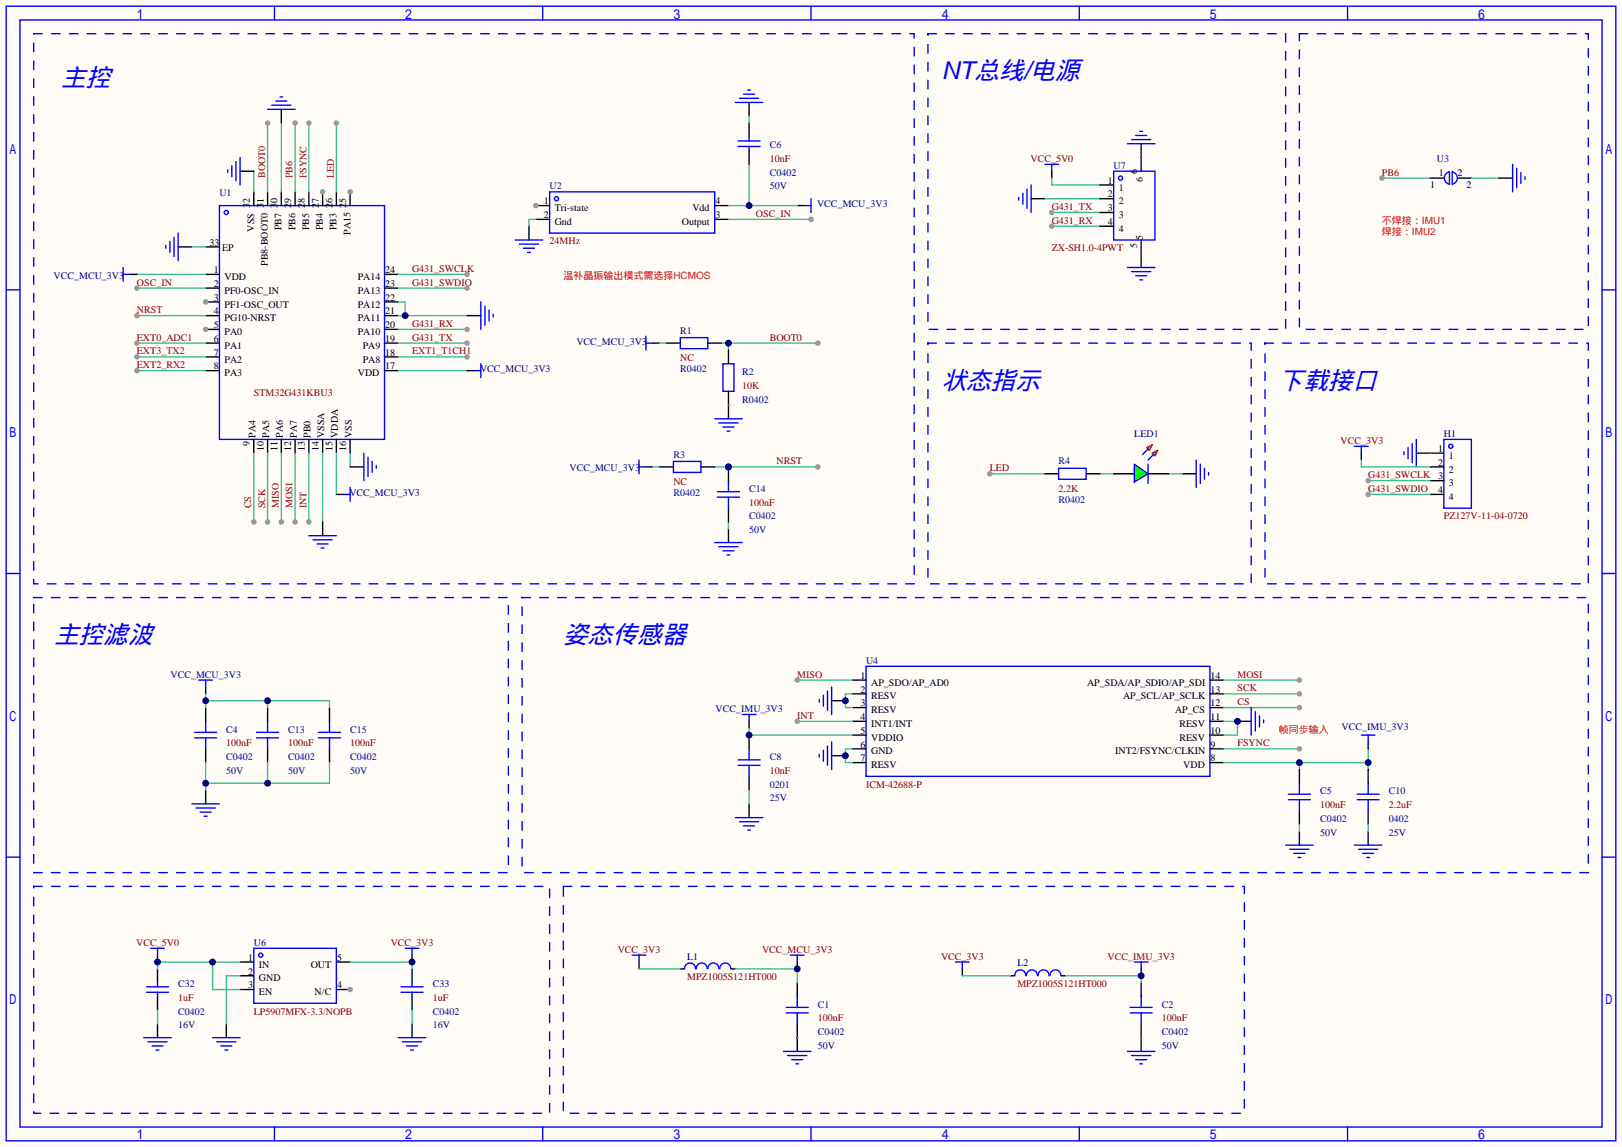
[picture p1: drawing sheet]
<svg xmlns="http://www.w3.org/2000/svg" width="299mm" height="212mm" viewBox="0 0 299 212" stroke-linecap="round" stroke-linejoin="round" font-family="sans-serif">
<path d="M0 0h299.5v211.8h-299.5z" fill="#fffcf7"/>
<g fill="none" stroke="#00f" stroke-width=".25">
<path d="M1.1 1.1h297.2v209.6h-297.2zM3.7 3.7h292.1v204.5h-292.1zM50.7 1.1v2.6M100.2 1.1v2.6M149.7 1.1v2.6M199.3 1.1v2.6M248.8 1.1v2.6M40.5 38h30.5v43.2h-30.5zM188.1 36.4v.6M188.8 35.7v2M189.6 34.9v3.6M190.4 34.2v5"/>
<path d="M192.9 30.4h2.6M194.2 30.4v1.2M208.2 26.5h5M208.9 25.8h3.6M209.7 25h2M210.4 24.3h.5M1.1 53.5h2.6M208.2 49.4h5M208.9 50.2h3.6M209.7 50.9h2M210.4 51.7h.5M295.8 53.5h2.5"/>
<path d="M1.1 105.9h2.6M295.8 105.9h2.5M1.1 158.3h2.6M295.8 158.3h2.5M50.7 208.2v2.5M100.2 208.2v2.5M149.7 208.2v2.5M199.3 208.2v2.5M248.8 208.2v2.5"/>
<circle cx="41.8" cy="39.2" r=".38"/>
</g>
<path d="M190.4 36.7h2.5M194.2 31.6v1.3M210.7 26.5v2.6M38 50.7h2.5M38 53.2h2.5M38 55.8h2.5M210.7 46.9v2.5" fill="none" stroke="#000" stroke-width=".25"/>
<circle cx="38" cy="55.8" r=".51" fill="#999"/>
<path d="M38 58.3h2.5M38 60.8h2.5" fill="none" stroke="#000" stroke-width=".25"/>
<circle cx="38" cy="60.8" r=".51" fill="#999"/>
<g fill="none" stroke="#000" stroke-width=".25">
<path d="M64.6 35.4v2.6M71 58.3h2.5M71 55.8h2.5M71 53.2h2.5M71 50.7h2.5M38 63.4h2.5M38 65.9h2.5M38 68.5h2.5M71 63.4h2.5M71 65.9h2.5M71 68.5h2.5M71 60.8h2.5"/>
<path d="M46.9 81.2v2.5M49.4 81.2v2.5M51.9 81.2v2.5M54.5 81.2v2.5M57 81.2v2.5M59.6 81.2v2.5M62.1 81.2v2.5M64.6 81.2v2.5"/>
</g>
<circle cx="64.6" cy="35.4" r=".51" fill="#999"/>
<path d="M59.6 35.4v2.6M62.1 35.4v2.6" fill="none" stroke="#000" stroke-width=".25"/>
<circle cx="59.6" cy="35.4" r=".51" fill="#999"/>
<path d="M46.9 35.4v2.6M49.4 35.4v2.6M51.9 35.4v2.6M54.5 35.4v2.6M57 35.4v2.6M38 45.6h2.5" fill="none" stroke="#000" stroke-width=".25"/>
<path d="M133.2 63.4h17.8M134.5 63.4v1.2" fill="none" stroke="#3dbd91" stroke-width=".25"/>
<circle cx="134.5" cy="63.4" r=".63" fill="#000080"/>
<circle cx="151" cy="63.4" r=".51" fill="#999"/>
<path d="M120.5 63.4h1.3M134.5 74.8v2.5M119.3 86.2h1.2M134.5 97.7v2.5M29.1 176.4v1.3M76.1 176.4v1.3M118 177.7v1.2M147.2 177.7v1.2M177.7 178.9v1.3M210.7 178.9v1.3M147.2 191.6v2.6M210.7 191.6v2.6" fill="none" stroke="#000" stroke-width=".25"/>
<g fill="none" stroke="#00f" stroke-width=".25">
<path d="M119.3 62.1v2.5M119.3 63.4h1.2M132 77.3h5M132.7 78.1h3.6M133.5 78.9h2M134.2 79.6h.5M118 85v2.5M118 86.2h1.3M132 100.2h5M132.7 101h3.6M133.5 101.7h2M134.2 102.5h.5"/>
<path d="M27.8 175.1h2.6M29.1 175.1v1.3M74.8 175.1h2.5M76.1 175.1v1.3M116.7 176.4h2.6M118 176.4v1.3M145.9 176.4h2.6M147.2 176.4v1.3M176.4 177.7h2.5M177.7 177.7v1.2M209.4 177.7h2.6M210.7 177.7v1.2"/>
<path d="M144.7 194.2h5M145.4 194.9h3.6M146.2 195.7h2M146.9 196.5h.5M208.2 194.2h5M208.9 194.9h3.6M209.7 195.7h2M210.4 196.5h.5"/>
</g>
<path d="M120.5 86.2h1.3M132 86.2h19M134.5 96.4v1.3" fill="none" stroke="#3dbd91" stroke-width=".25"/>
<circle cx="134.5" cy="86.2" r=".63" fill="#000080"/>
<circle cx="151" cy="86.2" r=".51" fill="#999"/>
<path d="M121.8 63.4h1.3M182.8 87.5h10.1" fill="none" stroke="#3dbd91" stroke-width=".25"/>
<circle cx="182.8" cy="87.5" r=".51" fill="#999"/>
<path d="M203.1 87.5h2.5M215.8 87.5h2.5" fill="none" stroke="#3dbd91" stroke-width=".25"/>
<g fill="none" stroke="#000" stroke-width=".25">
<path d="M98.9 38h2.6M218.3 87.5h2.6M157.4 125.6h2.5M157.4 128.1h2.5M157.4 130.7h2.5M157.4 133.2h2.5M157.4 135.8h2.5M157.4 138.3h2.5M223.4 125.6h2.5M223.4 128.1h2.5M223.4 130.7h2.5M223.4 133.2h2.5"/>
<path d="M223.4 135.8h2.5M223.4 138.3h2.5M157.4 140.8h2.5M223.4 140.8h2.5"/>
</g>
<g fill="none" stroke="#00f" stroke-width=".25">
<path d="M101.5 35.4h30.5v7.7h-30.5zM220.9 85v5M221.6 85.7v3.6M222.4 86.5v2M223.1 87.2v.6M159.9 123.1h63.5v20.3h-63.5z"/>
<circle cx="102.7" cy="36.7" r=".38"/>
</g>
<circle cx="98.9" cy="38" r=".51" fill="#999"/>
<path d="M132 38h2.5M147.2 38h1.3M97.7 41.8v2.5M98.9 40.5h2.6M132 40.5h2.5" fill="none" stroke="#000" stroke-width=".25"/>
<path d="M148.5 38h1.2M149.7 36.7v2.5M95.1 44.3h5.1M95.9 45.1h3.5M96.6 45.8h2.1M97.4 46.6h.5" fill="none" stroke="#00f" stroke-width=".25"/>
<path d="M134.5 38h12.7M138.3 30.4v7.6M98.9 40.5h-1.2v1.3" fill="none" stroke="#3dbd91" stroke-width=".25"/>
<circle cx="138.3" cy="38" r=".63" fill="#000080"/>
<path d="M138.3 18.9v2.6" fill="none" stroke="#000" stroke-width=".25"/>
<path d="M135.8 18.9h5M136.5 18.2h3.6M137.3 17.4h2M138 16.6h.6" fill="none" stroke="#00f" stroke-width=".25"/>
<path d="M138.3 21.5v1.2M134.5 40.5h15.2" fill="none" stroke="#3dbd91" stroke-width=".25"/>
<circle cx="149.7" cy="40.5" r=".51" fill="#999"/>
<path d="M32.9 45.6h2.5" fill="none" stroke="#000" stroke-width=".25"/>
<path d="M30.6 45.3v.5M31.4 44.6v2M32.1 43.8v3.6M32.9 43.1v5" fill="none" stroke="#00f" stroke-width=".25"/>
<path d="M25.3 50.7h12.7M25.3 53.2h12.7M35.4 45.6h2.6" fill="none" stroke="#3dbd91" stroke-width=".25"/>
<circle cx="25.3" cy="53.2" r=".51" fill="#999"/>
<path d="M25.3 58.3h12.7" fill="none" stroke="#3dbd91" stroke-width=".25"/>
<circle cx="25.3" cy="58.3" r=".51" fill="#999"/>
<path d="M25.3 63.4h12.7" fill="none" stroke="#3dbd91" stroke-width=".25"/>
<circle cx="25.3" cy="63.4" r=".51" fill="#999"/>
<path d="M25.3 65.9h12.7" fill="none" stroke="#3dbd91" stroke-width=".25"/>
<circle cx="25.3" cy="65.9" r=".51" fill="#999"/>
<path d="M25.3 68.5h12.7" fill="none" stroke="#3dbd91" stroke-width=".25"/>
<circle cx="25.3" cy="68.5" r=".51" fill="#999"/>
<path d="M73.5 50.7h12.7" fill="none" stroke="#3dbd91" stroke-width=".25"/>
<circle cx="86.2" cy="50.7" r=".51" fill="#999"/>
<path d="M73.5 53.2h12.7" fill="none" stroke="#3dbd91" stroke-width=".25"/>
<circle cx="86.2" cy="53.2" r=".51" fill="#999"/>
<path d="M73.5 58.3h12.7M73.5 55.8h1.3v2.5" fill="none" stroke="#3dbd91" stroke-width=".25"/>
<circle cx="74.8" cy="58.3" r=".63" fill="#000080"/>
<path d="M73.5 60.8h12.7" fill="none" stroke="#3dbd91" stroke-width=".25"/>
<circle cx="86.2" cy="60.8" r=".51" fill="#999"/>
<path d="M73.5 63.4h12.7" fill="none" stroke="#3dbd91" stroke-width=".25"/>
<circle cx="86.2" cy="63.4" r=".51" fill="#999"/>
<path d="M73.5 65.9h12.7" fill="none" stroke="#3dbd91" stroke-width=".25"/>
<circle cx="86.2" cy="65.9" r=".51" fill="#999"/>
<path d="M46.9 31.6v3.8M49.4 22.7v12.7M73.5 68.5h12.7" fill="none" stroke="#3dbd91" stroke-width=".25"/>
<circle cx="49.4" cy="22.7" r=".51" fill="#999"/>
<path d="M51.9 22.7v12.7M54.5 22.7v12.7" fill="none" stroke="#3dbd91" stroke-width=".25"/>
<circle cx="54.5" cy="22.7" r=".51" fill="#999"/>
<path d="M57 22.7v12.7" fill="none" stroke="#3dbd91" stroke-width=".25"/>
<circle cx="57" cy="22.7" r=".51" fill="#999"/>
<path d="M62.1 22.7v12.7" fill="none" stroke="#3dbd91" stroke-width=".25"/>
<circle cx="62.1" cy="22.7" r=".51" fill="#999"/>
<path d="M46.9 83.7v12.7" fill="none" stroke="#3dbd91" stroke-width=".25"/>
<circle cx="46.9" cy="96.4" r=".51" fill="#999"/>
<path d="M49.4 83.7v12.7" fill="none" stroke="#3dbd91" stroke-width=".25"/>
<circle cx="49.4" cy="96.4" r=".51" fill="#999"/>
<path d="M51.9 83.7v12.7" fill="none" stroke="#3dbd91" stroke-width=".25"/>
<circle cx="51.9" cy="96.4" r=".51" fill="#999"/>
<path d="M54.5 83.7v12.7" fill="none" stroke="#3dbd91" stroke-width=".25"/>
<circle cx="54.5" cy="96.4" r=".51" fill="#999"/>
<path d="M57 83.7v12.7" fill="none" stroke="#3dbd91" stroke-width=".25"/>
<circle cx="57" cy="96.4" r=".51" fill="#999"/>
<path d="M59.6 83.7v12.7M62.1 83.7v7.6M64.6 83.7v2.5M147.2 125.6h10.2" fill="none" stroke="#3dbd91" stroke-width=".25"/>
<path d="M44.3 31.6h2.6M51.9 20.2v2.5M24 50.7h1.3M86.2 58.3h2.6M86.2 68.5h1.3M59.6 96.4v2.5M62.1 91.3h1.3M64.6 86.2h2.6" fill="none" stroke="#000" stroke-width=".25"/>
<g fill="none" stroke="#00f" stroke-width=".25">
<path d="M50.2 19.4h3.5M50.9 18.7h2.1M51.7 17.9h.5M42 31.4v.5M42.8 30.6v2M43.6 29.8v3.6M44.3 29.1v5.1M49.4 20.2h5.1M22.7 49.4v2.5M22.7 50.7h1.3M88.8 55.8v5M89.5 56.5v3.6"/>
<path d="M90.3 57.3v2M91.1 58v.5M87.5 68.5h1.3M88.8 67.2v2.5M57 98.9h5.1M57.8 99.7h3.5M63.4 91.3h1.2M64.6 90v2.6M67.2 83.7v5.1M67.9 84.5v3.5M68.7 85.2v2M69.5 86v.5"/>
<path d="M58.5 100.5h2.1M59.3 101.2h.5"/>
</g>
<circle cx="147.2" cy="125.6" r=".51" fill="#999"/>
<path d="M153.5 129.4h2.6" fill="none" stroke="#000" stroke-width=".25"/>
<path d="M151.3 129.2v.5M152 128.4v2M152.8 127.6v3.6M153.5 126.9v5.1" fill="none" stroke="#00f" stroke-width=".25"/>
<path d="M147.2 133.2h10.2" fill="none" stroke="#3dbd91" stroke-width=".25"/>
<circle cx="147.2" cy="133.2" r=".51" fill="#999"/>
<path d="M157.4 128.1h-1.3v2.6h1.3" fill="none" stroke="#3dbd91" stroke-width=".25"/>
<circle cx="156.1" cy="129.4" r=".63" fill="#000080"/>
<path d="M137 132h2.6M138.3 132v1.2M138.3 138.3v2M136.3 141.4h4M136.3 140.3h4M138.3 141.4v2" fill="none" stroke="#00f" stroke-width=".25"/>
<path d="M138.3 133.2v1.3M138.3 135.8v2.5M138.3 143.4v2.5" fill="none" stroke="#000" stroke-width=".25"/>
<path d="M138.3 134.5v1.3h19.1" fill="none" stroke="#3dbd91" stroke-width=".25"/>
<circle cx="138.3" cy="135.8" r=".63" fill="#000080"/>
<path d="M153.5 139.6h2.6M138.3 148.5v2.5" fill="none" stroke="#000" stroke-width=".25"/>
<path d="M151.3 139.3v.5M152 138.6v2M152.8 137.8v3.6M153.5 137v5.1M135.8 151h5M136.5 151.8h3.6M137.3 152.5h2M138 153.3h.6" fill="none" stroke="#00f" stroke-width=".25"/>
<path d="M157.4 138.3h-1.3v2.5h1.3M138.3 145.9v2.6" fill="none" stroke="#3dbd91" stroke-width=".25"/>
<circle cx="156.1" cy="139.6" r=".63" fill="#000080"/>
<path d="M225.9 125.6h14" fill="none" stroke="#3dbd91" stroke-width=".25"/>
<circle cx="239.9" cy="125.6" r=".51" fill="#999"/>
<path d="M225.9 128.1h14" fill="none" stroke="#3dbd91" stroke-width=".25"/>
<circle cx="239.9" cy="128.1" r=".51" fill="#999"/>
<path d="M225.9 130.7h14" fill="none" stroke="#3dbd91" stroke-width=".25"/>
<circle cx="239.9" cy="130.7" r=".51" fill="#999"/>
<path d="M228.5 133.2h2.5" fill="none" stroke="#000" stroke-width=".25"/>
<path d="M231 130.7v5.1M231.8 131.4v3.6M232.5 132.2v2M233.3 133v.5" fill="none" stroke="#00f" stroke-width=".25"/>
<path d="M225.9 133.2h2.6v2.6h-2.6" fill="none" stroke="#3dbd91" stroke-width=".25"/>
<circle cx="228.5" cy="133.2" r=".63" fill="#000080"/>
<path d="M225.9 138.3h14" fill="none" stroke="#3dbd91" stroke-width=".25"/>
<circle cx="239.9" cy="138.3" r=".51" fill="#999"/>
<path d="M252.6 138.3v3.8M225.9 140.8h26.7M239.9 140.8v1.3" fill="none" stroke="#3dbd91" stroke-width=".25"/>
<g fill="#000080">
<circle cx="252.6" cy="140.8" r=".63"/>
<circle cx="239.9" cy="140.8" r=".63"/>
</g>
<g fill="none" stroke="#00f" stroke-width=".25">
<path d="M132.5 91.8h4M132.5 90.8h4M134.5 88.8v2M35.9 136.3h4.1M35.9 135.3h4.1M38 133.2v2.1M38 136.3v2M47.4 136.3h4M47.4 135.3h4M49.4 133.2v2.1M49.4 136.3v2M58.8 136.3h4.1"/>
<path d="M58.8 135.3h4.1M60.8 133.2v2.1M60.8 136.3v2M237.4 156.1h5M237.9 147.7h4M237.9 146.7h4M238.1 156.8h3.6M238.9 157.6h2M239.6 158.4h.6M239.9 144.7v2M239.9 147.7v2M250.6 147.7h4"/>
<path d="M250.6 146.7h4M252.6 144.7v2M252.6 147.7v2M145.2 187.1h4M145.2 186.1h4M147.2 184v2.1M147.2 187.1v2M208.7 187.1h4M208.7 186.1h4M210.7 184v2.1M210.7 187.1v2"/>
</g>
<g fill="none" stroke="#000" stroke-width=".25">
<path d="M134.5 86.2v2.6M134.5 93.9v2.5M38 130.7v2.5M38 138.3v2.5M49.4 130.7v2.5M49.4 138.3v2.5M60.8 130.7v2.5M60.8 138.3v2.5M239.9 142.1v2.6M239.9 149.7v2.6M239.9 153.5v2.6M252.6 142.1v2.6"/>
<path d="M252.6 149.7v2.6M147.2 181.5v2.5M147.2 189.1v2.5M210.7 181.5v2.5M210.7 189.1v2.5"/>
</g>
<circle cx="134.5" cy="86.2" r=".63" fill="#000080"/>
<path d="M267 32.1l.6-.4v2.3a1.16 1.16 0 0 1-.6-1.9zM268.1 31.7a1.16 1.16 0 0 1 1 1.2 1.16 1.16 0 0 1-1 1.1zM134.5 91.8v2.1M251.3 135.8h2.6M252.6 135.8v1.2M250.1 156.1h5M250.8 156.8h3.6M251.6 157.6h2M252.3 158.4h.6" fill="none" stroke="#00f" stroke-width=".25"/>
<path d="M264 32.9h2.6M269.1 32.9h2.6M252.6 137v1.3M252.6 153.5v2.6" fill="none" stroke="#000" stroke-width=".25"/>
<path d="M255.1 32.9h8.9M239.9 152.3v1.2M252.6 152.3v1.2" fill="none" stroke="#3dbd91" stroke-width=".25"/>
<circle cx="255.1" cy="32.9" r=".51" fill="#999"/>
<path d="M271.7 32.9h5M38 140.8v5.1M49.4 140.8v3.9M60.8 140.8v3.9h-22.8" fill="none" stroke="#3dbd91" stroke-width=".25"/>
<path d="M276.7 32.9h2.6M38 126.9v1.2M38 145.9v2.6" fill="none" stroke="#000" stroke-width=".25"/>
<path d="M279.3 30.4v5M280 31.1v3.6M280.8 31.9v2M281.6 32.6v.5M36.7 125.6h2.5M38 125.6v1.3M35.4 148.5h5.1M36.2 149.2h3.6M37 150h2M37.7 150.7h.5" fill="none" stroke="#00f" stroke-width=".25"/>
<g fill="#000080">
<circle cx="49.4" cy="144.7" r=".63"/>
<circle cx="38" cy="144.7" r=".63"/>
</g>
<path d="M38 129.4h22.8v1.3M38 128.1v2.6M49.4 129.4v1.3" fill="none" stroke="#3dbd91" stroke-width=".25"/>
<g fill="#000080">
<circle cx="49.4" cy="129.4" r=".63"/>
<circle cx="38" cy="129.4" r=".63"/>
</g>
<path d="M6.2 6.2h162.6v101.6h-162.6z" fill="none" stroke="#00f" stroke-width=".25" stroke-dasharray="1.5 1.8"/>
<path d="M251.3 83.7v1.3M261.5 83.7h5.1M264 86.2h2.6M264 88.8h2.6M264 91.3h2.6" fill="none" stroke="#000" stroke-width=".25"/>
<g fill="none" stroke="#00f" stroke-width=".25">
<path d="M250.1 82.4h2.5M251.3 82.4v1.3M259.2 83.4v.5M260 82.7v2M260.7 81.9v3.6M261.5 81.2v5M266.6 81.2h5.1v12.7h-5.1z"/>
<circle cx="267.8" cy="82.4" r=".38"/>
</g>
<path d="M251.3 85v1.2h12.7M252.6 88.8h11.4M264 83.7h.1" fill="none" stroke="#3dbd91" stroke-width=".25"/>
<circle cx="252.6" cy="88.8" r=".51" fill="#999"/>
<path d="M252.6 91.3h11.4" fill="none" stroke="#3dbd91" stroke-width=".25"/>
<circle cx="252.6" cy="91.3" r=".51" fill="#999"/>
<path d="M44.3 177.7h2.6M29.1 189.1v2.5M41.8 189.1v2.5M44.3 180.2h2.6M44.3 182.8h2.6M62.1 182.8h2.5M76.1 189.1v2.5" fill="none" stroke="#000" stroke-width=".25"/>
<g fill="none" stroke="#00f" stroke-width=".25">
<path d="M46.9 175.1h15.2v10.2h-15.2zM26.5 191.6h5.1M27.3 192.4h3.6M28.1 193.2h2M28.8 193.9h.5M39.2 191.6h5.1M40 192.4h3.6M40.8 193.2h2M41.5 193.9h.5M73.5 191.6h5.1M74.3 192.4h3.6M75.1 193.2h2"/>
<path d="M75.8 193.9h.5"/>
<circle cx="48.1" cy="176.4" r=".38"/>
</g>
<circle cx="64.6" cy="182.8" r=".51" fill="#999"/>
<path d="M29.1 178.9v2.6M62.1 177.7h2.5M76.1 178.9v2.6M29.1 184v2.6M76.1 184v2.6" fill="none" stroke="#000" stroke-width=".25"/>
<path d="M27.1 183.3h4M27.1 182.2h4M29.1 181.5v.7M29.1 183.3v.7M74 183.3h4.1M74 182.2h4.1M76.1 181.5v.7M76.1 183.3v.7" fill="none" stroke="#00f" stroke-width=".25"/>
<path d="M39.2 177.7v5.1h5.1M44.3 177.7h-15.2v1.2" fill="none" stroke="#3dbd91" stroke-width=".25"/>
<g fill="#000080">
<circle cx="39.2" cy="177.7" r=".63"/>
<circle cx="29.1" cy="177.7" r=".63"/>
</g>
<path d="M64.6 177.7h11.5v1.2M29.1 186.6v2.5M44.3 180.2h-2.5v8.9" fill="none" stroke="#3dbd91" stroke-width=".25"/>
<circle cx="76.1" cy="177.7" r=".63" fill="#000080"/>
<path d="M192.9 36.7h10.2M194.2 32.9v1.3h8.9M194.2 39.2h8.9M76.1 186.6v2.5" fill="none" stroke="#3dbd91" stroke-width=".25"/>
<circle cx="194.2" cy="39.2" r=".51" fill="#999"/>
<path d="M194.2 41.8h8.9" fill="none" stroke="#3dbd91" stroke-width=".25"/>
<circle cx="194.2" cy="41.8" r=".51" fill="#999"/>
<g fill="none" stroke="#000" stroke-width=".25">
<path d="M138.3 22.7v2.6M138.3 27.8v2.6M203.1 39.2h2.5M203.1 36.7h2.5M203.1 34.2h2.5M210.7 29.1v2.5M203.1 41.8h2.5M210.7 44.3v2.6M123.1 63.4h2.5M130.7 63.4h2.5M134.5 64.6v2.6M134.5 72.3v2.5"/>
<path d="M121.8 86.2h2.5M129.4 86.2h2.6M192.9 87.5h2.6M200.5 87.5h2.6M205.6 87.5h3.8M212 87.5h3.8"/>
</g>
<g fill="none" stroke="#00f" stroke-width=".25">
<path d="M136.3 27.1h4M136.3 26h4M138.3 25.3v.7M138.3 27.1v.7M205.6 31.6h7.6v12.7h-7.6zM125.6 62.4h5.1v2h-5.1zM133.5 67.2h2v5.1h-2zM124.3 85.2h5.1v2h-5.1zM195.5 86.5h5v2h-5zM212 85.7v3.6"/>
<circle cx="206.9" cy="32.9" r=".38"/>
</g>
<path d="M210.7 29.1h.1M210.7 46.9h.1M134.5 74.8h.1" fill="none" stroke="#3dbd91" stroke-width=".25"/>
<path d="M209.4 85.7l2.6 1.8-2.6 1.5z" fill="#0f0" stroke="#00f" stroke-width=".25"/>
<g fill="#0f0" stroke="#a10000" stroke-width=".25">
<path d="M211.7 82.7l1-.5-.5 1z"/>
<path d="M212.7 83.7l1-.5-.5 1z"/>
</g>
<path d="M212 82.9l-1.1 1M213 83.9l-1 1.1M126.4 178.9a1.01 1.01 0 0 1 1-1.1 1.01 1.01 0 0 1 1 1.1M128.5 178.9a1.01 1.01 0 0 1 1.1-1.1 1.01 1.01 0 0 1 1 1.1M130.7 178.9a1.01 1.01 0 0 1 1-1.1 1.01 1.01 0 0 1 1 1.1M132.9 178.9a1.01 1.01 0 0 1 1-1.1 1.01 1.01 0 0 1 1 1.1M187.4 180.2a1.01 1.01 0 0 1 1-1.1 1.01 1.01 0 0 1 1 1.1M189.5 180.2a1.01 1.01 0 0 1 1-1.1 1.01 1.01 0 0 1 1 1.1M191.7 180.2a1.01 1.01 0 0 1 1-1.1 1.01 1.01 0 0 1 1 1.1M193.9 180.2a1.01 1.01 0 0 1 1-1.1 1.01 1.01 0 0 1 1 1.1" fill="none" stroke="#00f" stroke-width=".25"/>
<path d="M171.3 6.2h66.1v54.6h-66.1zM239.9 6.2h53.3v54.6h-53.3zM171.3 63.4h59.7v44.4h-59.7zM233.6 63.4h59.6v44.4h-59.6zM6.2 110.4h87.7v50.8h-87.7zM96.4 110.4h196.8v50.8h-196.8zM6.2 163.7h95.3v41.9h-95.3z" fill="none" stroke="#00f" stroke-width=".25" stroke-dasharray="1.5 1.8"/>
<path d="M125.6 178.9h.8M135 178.9h.8M186.6 180.2h.7M196 180.2h.7" fill="none" stroke="#000" stroke-width=".25"/>
<path d="M135.8 178.9h11.4v2.6" fill="none" stroke="#3dbd91" stroke-width=".25"/>
<circle cx="147.2" cy="178.9" r=".63" fill="#000080"/>
<path d="M196.7 180.2h14v1.3" fill="none" stroke="#3dbd91" stroke-width=".25"/>
<circle cx="210.7" cy="180.2" r=".63" fill="#000080"/>
<path d="M118 178.9h7.6M147.2 191.6h.1M177.7 180.2h8.9M210.7 191.6h.1" fill="none" stroke="#3dbd91" stroke-width=".25"/>
<path d="M104 163.7h125.7v41.9h-125.7z" fill="none" stroke="#00f" stroke-width=".25" stroke-dasharray="1.5 1.8"/>
<g font-size="4.5" fill="#00f">
<text x="11.3" y="15.9">主控</text>
<text x="173.9" y="14.7">NT总线/电源</text>
<text x="173.9" y="71.8">状态指示</text>
<text x="236.1" y="71.8">下载接口</text>
<text x="10" y="118.8">主控滤波</text>
<text x="104" y="118.8">姿态传感器</text>
</g>
<g font-size="1.8" fill="#000080">
<text x="142.1" y="27.4">C6</text>
<text x="265.3" y="29.9">U3</text>
<text x="101.5" y="35">U2</text>
<text x="142.1" y="32.4">C0402</text>
<text x="142.1" y="35">50V</text>
<text x="205.6" y="31.2">U7</text>
<text x="40.5" y="36.2">U1</text>
<text x="150.9" y="38.3">VCC_MCU_3V3</text>
<text x="9.9" y="51.5">VCC_MCU_3V3</text>
<text x="106.4" y="63.7">VCC_MCU_3V3</text>
<text x="125.6" y="61.6">R1</text>
<text x="88.6" y="68.8">VCC_MCU_3V3</text>
<text x="125.6" y="68.8">R0402</text>
<text x="137" y="69.3">R2</text>
<text x="137" y="74.3">R0402</text>
<text x="209.4" y="80.7">LED1</text>
<text x="266.6" y="80.7">H1</text>
<text x="105.1" y="87">VCC_MCU_3V3</text>
<text x="124.3" y="84.5">R3</text>
<text x="195.5" y="85.8">R4</text>
<text x="64.5" y="91.6">VCC_MCU_3V3</text>
<text x="124.3" y="91.6">R0402</text>
<text x="138.3" y="90.9">C14</text>
<text x="138.3" y="95.9">C0402</text>
<text x="195.5" y="92.9">R0402</text>
<text x="138.3" y="98.5">50V</text>
<text x="31.5" y="125.1">VCC_MCU_3V3</text>
<text x="159.9" y="122.6">U4</text>
<text x="132.1" y="131.5">VCC_IMU_3V3</text>
<text x="41.8" y="135.3">C4</text>
<text x="53.2" y="135.3">C13</text>
<text x="64.6" y="135.3">C15</text>
<text x="247.7" y="134.8">VCC_IMU_3V3</text>
<text x="41.8" y="140.4">C0402</text>
<text x="41.8" y="142.9">50V</text>
<text x="53.2" y="140.4">C0402</text>
<text x="53.2" y="142.9">50V</text>
<text x="64.6" y="140.4">C0402</text>
<text x="64.6" y="142.9">50V</text>
<text x="142.1" y="140.4">C8</text>
<text x="142.1" y="145.5">0201</text>
<text x="142.1" y="148">25V</text>
<text x="243.7" y="146.7">C5</text>
<text x="256.4" y="146.7">C10</text>
<text x="243.7" y="151.8">C0402</text>
<text x="243.7" y="154.4">50V</text>
<text x="256.4" y="151.8">0402</text>
<text x="256.4" y="154.4">25V</text>
<text x="46.9" y="174.7">U6</text>
<text x="126.9" y="177.2">L1</text>
<text x="187.8" y="178.5">L2</text>
<text x="32.9" y="182.3">C32</text>
<text x="79.9" y="182.3">C33</text>
<text x="32.9" y="187.4">C0402</text>
<text x="32.9" y="189.9">16V</text>
<text x="79.9" y="187.4">C0402</text>
<text x="79.9" y="189.9">16V</text>
<text x="151" y="186.1">C1</text>
<text x="151" y="191.2">C0402</text>
<text x="214.5" y="186.1">C2</text>
<text x="214.5" y="191.2">C0402</text>
<text x="151" y="193.7">50V</text>
<text x="214.5" y="193.7">50V</text>
</g>
<g font-size="1.8" fill="#800000">
<text x="142.1" y="29.9">10nF</text>
<text x="190.2" y="29.9">VCC_5V0</text>
<text x="48.9" y="32.9" transform="rotate(-90 48.9 32.9)">BOOT0</text>
<text x="54" y="32.9" transform="rotate(-90 54 32.9)">PB6</text>
<text x="56.6" y="32.9" transform="rotate(-90 56.6 32.9)">FSYNC</text>
<text x="61.6" y="32.9" transform="rotate(-90 61.6 32.9)">LED</text>
<text x="255.1" y="32.4">PB6</text>
<text x="139.6" y="40.1">OSC_IN</text>
<text x="194.2" y="38.8">G431_TX</text>
<text x="194.2" y="41.3">G431_RX</text>
<text x="101.5" y="45.1">24MHz</text>
<text x="194.2" y="46.4">ZX-SH1.0-4PWT</text>
<text x="25.3" y="52.8">OSC_IN</text>
<text x="76.1" y="50.2">G431_SWCLK</text>
<text x="76.1" y="52.8">G431_SWDIO</text>
<text x="25.3" y="57.8">NRST</text>
<text x="25.3" y="62.9">EXT0_ADC1</text>
<text x="25.3" y="65.5">EXT3_TX2</text>
<text x="76.1" y="60.4">G431_RX</text>
<text x="76.1" y="62.9">G431_TX</text>
<text x="76.1" y="65.5">EXT1_T1CH1</text>
<text x="142.1" y="62.9">BOOT0</text>
<text x="25.3" y="68">EXT2_RX2</text>
<text x="125.6" y="66.7">NC</text>
<text x="137" y="71.8">10K</text>
<text x="46.9" y="73.1">STM32G431KBU3</text>
<text x="247.5" y="82">VCC_3V3</text>
<text x="124.3" y="89.6">NC</text>
<text x="143.4" y="85.8">NRST</text>
<text x="182.8" y="87">LED</text>
<text x="252.6" y="88.3">G431_SWCLK</text>
<text x="46.4" y="93.9" transform="rotate(-90 46.4 93.9)">CS</text>
<text x="48.9" y="93.9" transform="rotate(-90 48.9 93.9)">SCK</text>
<text x="51.5" y="93.9" transform="rotate(-90 51.5 93.9)">MISO</text>
<text x="54" y="93.9" transform="rotate(-90 54 93.9)">MOSI</text>
<text x="56.6" y="93.9" transform="rotate(-90 56.6 93.9)">INT</text>
<text x="138.3" y="93.4">100nF</text>
<text x="195.5" y="90.9">2.2K</text>
<text x="252.6" y="90.9">G431_SWDIO</text>
<text x="266.6" y="95.9">PZ127V-11-04-0720</text>
<text x="147.2" y="125.1">MISO</text>
<text x="228.5" y="125.1">MOSI</text>
<text x="228.5" y="127.7">SCK</text>
<text x="228.5" y="130.2">CS</text>
<text x="41.8" y="137.8">100nF</text>
<text x="53.2" y="137.8">100nF</text>
<text x="64.6" y="137.8">100nF</text>
<text x="147.2" y="132.8">INT</text>
<text x="228.5" y="137.8">FSYNC</text>
<text x="142.1" y="142.9">10nF</text>
<text x="159.9" y="145.5">ICM-42688-P</text>
<text x="243.7" y="149.3">100nF</text>
<text x="256.4" y="149.3">2.2uF</text>
<text x="25.1" y="174.7">VCC_5V0</text>
<text x="72.1" y="174.7">VCC_3V3</text>
<text x="114" y="175.9">VCC_3V3</text>
<text x="140.7" y="175.9">VCC_MCU_3V3</text>
<text x="173.7" y="177.2">VCC_3V3</text>
<text x="204.5" y="177.2">VCC_IMU_3V3</text>
<text x="32.9" y="184.8">1uF</text>
<text x="79.9" y="184.8">1uF</text>
<text x="126.9" y="181">MPZ1005S121HT000</text>
<text x="187.8" y="182.3">MPZ1005S121HT000</text>
<text x="46.9" y="187.4">LP5907MFX-3.3/NOPB</text>
<text x="151" y="188.6">100nF</text>
<text x="214.5" y="188.6">100nF</text>
</g>
<g font-size="1.8">
<text x="204.6" y="33.9">1</text>
<text x="206.6" y="35.2">1</text>
<text x="210" y="32.1" transform="rotate(-90 210 32.1)">6</text>
<text x="211" y="33.5" transform="rotate(-90 211 33.5)">6</text>
<text x="264" y="34.7">1</text>
<text x="265.6" y="32.4">1</text>
<text x="269.1" y="32.4">2</text>
<text x="270.7" y="34.7">2</text>
<text x="46.1" y="38.3" transform="rotate(-90 46.1 38.3)">32</text>
<text x="48.7" y="38.3" transform="rotate(-90 48.7 38.3)">31</text>
<text x="51.2" y="38.3" transform="rotate(-90 51.2 38.3)">30</text>
<text x="53.8" y="38.3" transform="rotate(-90 53.8 38.3)">29</text>
<text x="56.3" y="38.3" transform="rotate(-90 56.3 38.3)">28</text>
<text x="58.8" y="38.3" transform="rotate(-90 58.8 38.3)">27</text>
<text x="61.4" y="38.3" transform="rotate(-90 61.4 38.3)">26</text>
<text x="63.9" y="38.3" transform="rotate(-90 63.9 38.3)">25</text>
<text x="100.4" y="37.7">1</text>
<text x="100.4" y="40.3">2</text>
<text x="102.4" y="39">Tri-state</text>
<text x="102.4" y="41.6">Gnd</text>
<text x="125.9" y="41.6">Output</text>
<text x="127.8" y="39">Vdd</text>
<text x="132.1" y="40.3">3</text>
<text x="132.1" y="37.7">4</text>
<text x="204.6" y="41.6">4</text>
<text x="204.6" y="39">3</text>
<text x="204.6" y="36.5">2</text>
<text x="206.6" y="40.3">3</text>
<text x="206.6" y="37.7">2</text>
<text x="38.7" y="45.4">33</text>
<text x="41" y="46.4">EP</text>
<text x="46.9" y="42.8" transform="rotate(-90 46.9 42.8)">VSS</text>
<text x="52" y="42.6" transform="rotate(-90 52 42.6)">PB7</text>
<text x="54.5" y="42.6" transform="rotate(-90 54.5 42.6)">PB6</text>
<text x="57.1" y="42.6" transform="rotate(-90 57.1 42.6)">PB5</text>
<text x="59.6" y="42.6" transform="rotate(-90 59.6 42.6)">PB4</text>
<text x="62.1" y="42.6" transform="rotate(-90 62.1 42.6)">PB3</text>
<text x="64.7" y="43.4" transform="rotate(-90 64.7 43.4)">PA15</text>
<text x="206.6" y="42.8">4</text>
<text x="210" y="45.7" transform="rotate(-90 210 45.7)">5</text>
<text x="211" y="44.3" transform="rotate(-90 211 44.3)">5</text>
<text x="39.5" y="50.4">1</text>
<text x="39.5" y="53">2</text>
<text x="41.5" y="51.7">VDD</text>
<text x="49.4" y="49.1" transform="rotate(-90 49.4 49.1)">PB8-BOOT0</text>
<text x="66" y="51.7">PA14</text>
<text x="71.1" y="53">23</text>
<text x="71.1" y="50.4">24</text>
<text x="39.5" y="55.5">3</text>
<text x="39.5" y="58.1">4</text>
<text x="41.5" y="54.3">PF0-OSC_IN</text>
<text x="41.5" y="56.8">PF1-OSC_OUT</text>
<text x="41.5" y="59.3">PG10-NRST</text>
<text x="66" y="59.3">PA11</text>
<text x="66" y="56.8">PA12</text>
<text x="66" y="54.3">PA13</text>
<text x="71.1" y="58.1">21</text>
<text x="71.1" y="55.5">22</text>
<text x="39.5" y="60.6">5</text>
<text x="39.5" y="63.1">6</text>
<text x="39.5" y="65.7">7</text>
<text x="41.5" y="61.9">PA0</text>
<text x="41.5" y="64.4">PA1</text>
<text x="66" y="61.9">PA10</text>
<text x="67" y="64.4">PA9</text>
<text x="71.1" y="65.7">18</text>
<text x="71.1" y="63.1">19</text>
<text x="71.1" y="60.6">20</text>
<text x="39.5" y="68.2">8</text>
<text x="41.5" y="67">PA2</text>
<text x="41.5" y="69.5">PA3</text>
<text x="66.1" y="69.5">VDD</text>
<text x="67" y="67">PA8</text>
<text x="71.1" y="68.2">17</text>
<text x="46.1" y="82.4" transform="rotate(-90 46.1 82.4)">9</text>
<text x="47.2" y="80.9" transform="rotate(-90 47.2 80.9)">PA4</text>
<text x="48.7" y="83.4" transform="rotate(-90 48.7 83.4)">10</text>
<text x="49.7" y="80.9" transform="rotate(-90 49.7 80.9)">PA5</text>
<text x="51.2" y="83.4" transform="rotate(-90 51.2 83.4)">11</text>
<text x="52.2" y="80.9" transform="rotate(-90 52.2 80.9)">PA6</text>
<text x="53.8" y="83.4" transform="rotate(-90 53.8 83.4)">12</text>
<text x="54.8" y="80.9" transform="rotate(-90 54.8 80.9)">PA7</text>
<text x="56.3" y="83.4" transform="rotate(-90 56.3 83.4)">13</text>
<text x="57.3" y="80.9" transform="rotate(-90 57.3 80.9)">PB0</text>
<text x="58.8" y="83.4" transform="rotate(-90 58.8 83.4)">14</text>
<text x="59.9" y="80.9" transform="rotate(-90 59.9 80.9)">VSSA</text>
<text x="61.4" y="83.4" transform="rotate(-90 61.4 83.4)">15</text>
<text x="62.4" y="80.9" transform="rotate(-90 62.4 80.9)">VDDA</text>
<text x="63.9" y="83.4" transform="rotate(-90 63.9 83.4)">16</text>
<text x="64.9" y="80.9" transform="rotate(-90 64.9 80.9)">VSS</text>
<text x="265.5" y="83.5">1</text>
<text x="265.5" y="86">2</text>
<text x="265.5" y="88.5">3</text>
<text x="267.5" y="84.7">1</text>
<text x="267.5" y="87.3">2</text>
<text x="267.5" y="89.8">3</text>
<text x="265.5" y="91.1">4</text>
<text x="267.5" y="92.4">4</text>
<text x="158.8" y="125.4">1</text>
<text x="223.5" y="125.4">14</text>
<text x="158.8" y="127.9">2</text>
<text x="158.8" y="130.5">3</text>
<text x="160.8" y="126.6">AP_SDO/AP_AD0</text>
<text x="160.8" y="129.2">RESV</text>
<text x="160.8" y="131.7">RESV</text>
<text x="200.7" y="126.6">AP_SDA/AP_SDIO/AP_SDI</text>
<text x="207.3" y="129.2">AP_SCL/AP_SCLK</text>
<text x="216.9" y="131.7">AP_CS</text>
<text x="223.5" y="130.5">12</text>
<text x="223.5" y="127.9">13</text>
<text x="158.8" y="133">4</text>
<text x="158.8" y="135.5">5</text>
<text x="160.8" y="134.3">INT1/INT</text>
<text x="160.8" y="136.8">VDDIO</text>
<text x="217.8" y="136.8">RESV</text>
<text x="217.8" y="134.3">RESV</text>
<text x="223.5" y="135.5">10</text>
<text x="223.5" y="133">11</text>
<text x="158.8" y="138.1">6</text>
<text x="158.8" y="140.6">7</text>
<text x="160.8" y="139.3">GND</text>
<text x="160.8" y="141.9">RESV</text>
<text x="205.9" y="139.3">INT2/FSYNC/CLKIN</text>
<text x="218.5" y="141.9">VDD</text>
<text x="223.5" y="140.6">8</text>
<text x="223.5" y="138.1">9</text>
<text x="45.8" y="177.4">1</text>
<text x="45.8" y="180">2</text>
<text x="47.8" y="178.7">IN</text>
<text x="57.4" y="178.7">OUT</text>
<text x="62.2" y="177.4">5</text>
<text x="45.8" y="182.5">3</text>
<text x="47.8" y="181.3">GND</text>
<text x="47.8" y="183.8">EN</text>
<text x="58.1" y="183.8">N/C</text>
<text x="62.2" y="182.5">4</text>
</g>
<g font-size="1.8" fill="#f00">
<text x="255.1" y="41.3">不焊接：IMU1</text>
<text x="255.1" y="43.4">焊接：IMU2</text>
<text x="104" y="51.5">温补晶振输出模式需选择HCMOS</text>
<text x="236.1" y="135.3">帧同步输入</text>
</g>
</svg>
